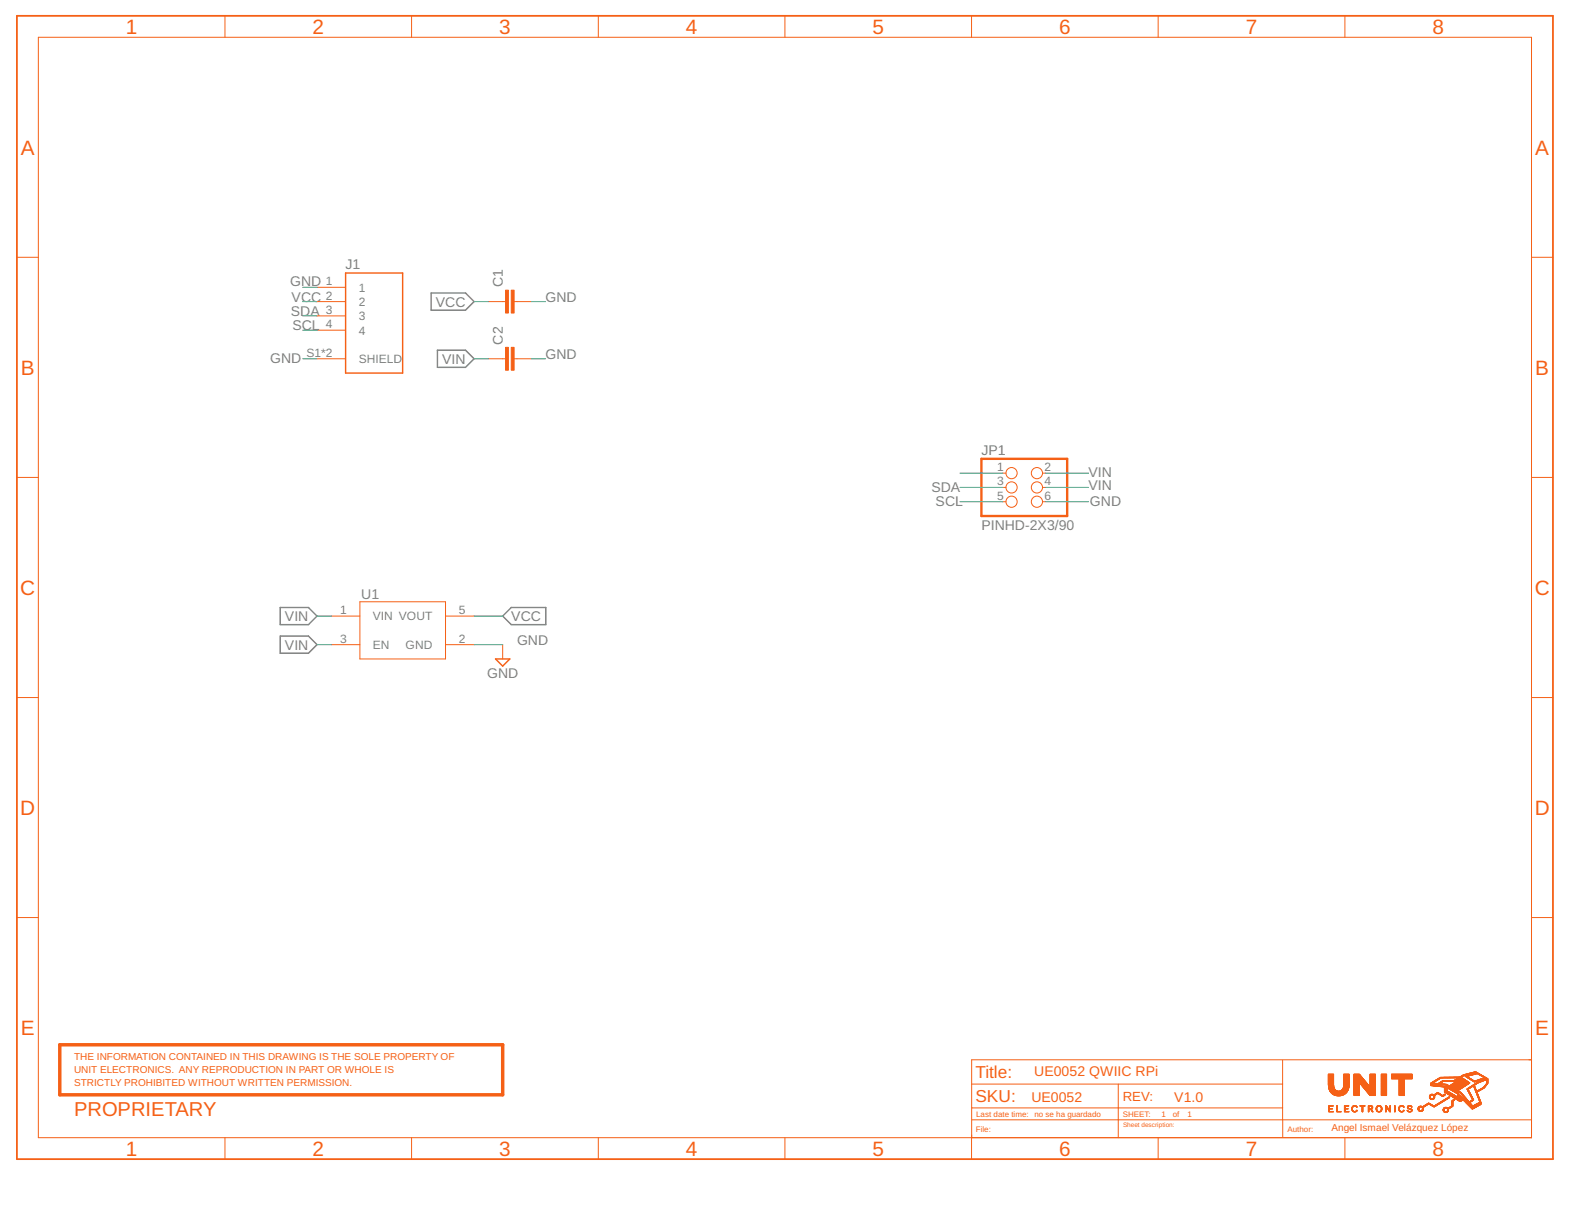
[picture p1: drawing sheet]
<svg xmlns="http://www.w3.org/2000/svg" width="279mm" height="216mm" viewBox="0 0 279 216" stroke-linecap="round" stroke-linejoin="round" font-family="sans-serif">
<path d="M76.6 52.1h6.1l1.6 1.5-1.6 1.5h-6.1zM77.7 62.2h5l1.6 1.6-1.6 1.5h-5zM49.8 107.9h5l1.5 1.6-1.5 1.5h-5zM49.8 113h5l1.5 1.6-1.5 1.5h-5zM89.3 109.5l1.6-1.6h6.1v3.1h-6.1z" fill="none" stroke="#808080" stroke-width=".25"/>
<path d="M61.4 48.5h10.2v17.8h-10.2zM88.1 117.1h2.5l-1.3 1.3z" fill="none" stroke="#f56016" stroke-width=".25"/>
<g fill="none" stroke="#f56016" stroke-width=".18">
<path d="M6.8 6.6h265.4v195.6h-265.4zM40 2.8v3.8M73.2 2.8v3.8M106.3 2.8v3.8M139.5 2.8v3.8M172.7 2.8v3.8M205.8 2.8v3.8M239 2.8v3.8M3 45.7h3.8M56.3 51.1h5.1M56.3 53.6h5.1M56.3 56.1h5.1"/>
<path d="M56.3 58.7h5.1M86.8 53.6h3.1M91.4 53.6h3M272.2 45.7h3.8M56.3 63.8h5.1M86.8 63.8h3.1M91.4 63.8h3M3 84.8h3.8M178.2 84.1h.6M178.2 86.6h.6M178.2 89.2h.6M185.3 84.1h.6"/>
<path d="M185.3 86.6h.6M185.3 89.2h.6M272.2 84.8h3.8M58.9 109.5h5.1M58.9 114.6h5.1M64 106.9h15.2v10.2h-15.2zM79.2 109.5h5.1M79.2 114.6h5.1M89.3 114.6v2.5M3 124h3.8M272.2 124h3.8M3 163h3.8"/>
<path d="M272.2 163h3.8M172.7 192.6h55.3M172.8 196.8l55.2 .1M172.8 199h99.4M198.8 192.6v9.6M228 188.4v10.6M228 199v3.1M236.1 192.6h.9M236.1 192.8h.9M236.1 192.7h.9M236.1 192.5h.9M236.1 192.4h.9"/>
<path d="M236.1 192.3h.9M236.1 192.2h.9M236.1 192.1h.9M236.1 192h.9M236.1 191.9h.9M236.1 191.8h.9M236.1 191.7h.9M236.1 191.6h.9M236.1 191.5h.9M236.1 191.4h.9M236.1 191.3h.9M236.1 191.2h.9"/>
<path d="M236.1 191.1h.9M236.1 191h.9M236.1 190.9h.9M236.1 192.9h.9M236.1 193.2h1M236.1 193.1l1 .1M236.1 193.1h1M236.1 193.1h.9M236.1 193h.9M236.2 193.3h.9M236.2 193.2h.9M236.2 196.9h.1"/>
<path d="M236.2 197.5h.8M236.2 197.4h.1M236.2 197.3h.1M236.2 197.2h.1M236.2 197.1h.1M236.2 197h.6M236.2 196.8h.1M236.2 196.7h.1M236.2 196.6h.1M236.2 196.5h.7M236.2 193.4h1M236.2 193.5h1"/>
<path d="M236.2 193.6h1.1M236.2 193.5l1.1 .1M236.3 193.6l1 .1M236.3 193.7h1.1M236.3 193.8h1.2M236.3 193.8h3.2M236.3 193.8h1.3M236.4 194h3.1M236.5 194h2.9M236.5 194.1h2.9M236.5 194.1h2.8M236.6 194.2h2.7"/>
<path d="M236.6 194.2h2.6M236.7 194.3h2.5M236.7 194.4h2.4M236.8 197.1h-.6M236.8 194.4h2.3M236.9 194.4h2.1M236.9 196.6h-.7M236.9 194.5h2M237 194.5h1.9M237.1 194.6h1.7M237.2 194.6h1.5M237.3 194.6h1.2"/>
<path d="M237.5 194.7h.9M237.6 196.9h.1M237.6 197.5h.8M237.6 197.4h.1M237.6 197.3h.1M237.6 197.2h.1M237.6 197.1h.1M237.6 197h.1M237.6 196.8h.1M237.6 196.7h.1M237.6 196.6h.1M237.6 196.5h.1"/>
<path d="M237.6 194.7h.6M237.8 193.9h.1M238.1 193.9h.1M238.4 193.8h1.2M238.5 193.7h1.1M238.6 193.6h1M238.6 193.5h1.1M238.7 193.5h1M238.7 193.4h1M238.7 193.3h1M238.8 193.2h.9M238.8 193.1h1"/>
<path d="M238.8 193h1M238.8 192.6h1M238.8 192.9h1M238.8 192.8h1M238.8 192.7h1M238.8 192.5h1M238.8 192.4h1M238.8 192.3h1M238.8 192.2h1M238.8 192.1h1M238.8 192h1M238.8 191.9h1"/>
<path d="M238.8 191.8h1M238.8 191.7h1M238.8 191.6h1M238.8 191.5h1M238.8 191.4h1M238.8 191.3h1M238.8 191.2h1M238.8 191.1h1M238.8 191h1M238.8 190.9h1M239 196.9h.1M239 197.5h.8"/>
<path d="M239 197.4h.1M239 197.3h.1M239 197.2h.1M239 197.1h.1M239 197h.6M239 196.8h.1M239 196.7h.1M239 196.6h.1M239 196.5h.7M239.2 194.2h-2.6M239.4 194h-2.9M239.5 193.9h-3.1"/>
<path d="M239.5 193.8h-1.2M239.6 197.1h-.6M239.6 193.7h-1.2M239.7 193.5l-1.1 .1M239.7 196.6h-.7M239.7 193.4h-1M239.7 193.3h-.9M239.8 197.5l-.8 .1M239.8 193.2h-1M239.8 193.1h-1M240.3 197.1h.1M240.3 197h.1"/>
<path d="M240.3 196.9h.1M240.3 197.2l.1 .1M240.3 197.2h.1M240.3 196.8h.1M240.3 197.3h.1M240.3 197.3h.2M240.3 196.7h.1M240.3 197.4h.2M240.4 197.4h.1M240.4 196.7h.1M240.4 197.4l.2 .1M240.5 197.5h.6"/>
<path d="M240.5 196.7h-.2M240.5 196.5h.6M240.5 197.5h.5M240.5 196.6h-.1M240.6 196.5h.4M240.7 192.6h.9M240.7 197.6h.2M240.7 196.6h-.3M240.7 194.6h.9M240.7 194.5h.9M240.7 194.4h.9M240.7 194.3h.9"/>
<path d="M240.7 194.2h.9M240.7 194.1h.9M240.7 194h.9M240.7 193.9h.9M240.7 193.8h.9M240.7 193.7h.9M240.7 193.6h.9M240.7 193.5h.9M240.7 193.4h.9M240.7 193.3h.9M240.7 193.2h.9M240.7 193.1h.9"/>
<path d="M240.7 193h.9M240.7 192.9h.9M240.7 192.8h.9M240.7 192.7h.9M240.7 192.5h.9M240.7 192.4h.9M240.7 192.4h2.2M240.7 192.3l2.1 .1M240.7 192.3h2.1M240.7 192.2h2M240.7 192.1h2M240.7 192.1h1.9"/>
<path d="M240.7 192h1.9M240.7 192h1.8M240.7 191.9l1.8 .1M240.7 191.9h1.8M240.7 191.9h1.7M240.7 191.8h1.7M240.7 191.7h1.6M240.7 191.6h1.6M240.7 191.6h1.5M240.7 191.5h1.5M240.7 191.5h1.4M240.7 191.4h1.4"/>
<path d="M240.7 191.4h1.3M240.7 191.3h1.3M240.7 191.2l1.2 .1M240.7 191.2h1.2M240.7 191.1h1.1M240.7 191h1M240.7 190.9h1M240.7 190.9h.9M240.9 196.6h.2M241 196.6h.2M241.1 197.4h.1M241.1 196.7h.1"/>
<path d="M241.1 197.3h.1M241.2 197.4l-.3 .1M241.2 197.4h-.2M241.2 196.7l-.1 .1M241.2 197.3h-.1M241.7 192.4h1.2M241.7 192.5h1.2M241.7 196.6h.9M241.7 196.5h.9M241.7 192.5l1.3 .1M241.8 192.6h1.2M241.8 192.6h1.3"/>
<path d="M241.8 192.7h1.3M241.9 192.7h1.2M241.9 192.7l1.3 .1M242 192.8h1.2M242 192.9h1.3M242.1 192.9h1.2M242.1 193h1.3M242.1 196.9h.1M242.1 197.5h.1M242.1 197.4h.1M242.1 197.3h.1M242.1 197.2h.1"/>
<path d="M242.1 197.1h.1M242.1 197h.1M242.1 196.8h.1M242.1 196.7h.1M242.1 196.6h.1M242.2 193.1h1.2M242.2 193.1h2.3M242.2 193.1l2.3 .1M242.3 193.2h2.2M242.3 193.3h2.2M242.4 193.3h2.1M242.4 193.4h2.1"/>
<path d="M242.5 193.4h2M242.5 193.5h2M242.6 193.5h1.9M242.6 193.6h1.9M242.7 193.6h1.8M242.7 193.7h1.8M242.7 193.8h1.8M242.8 193.8h1.7M242.9 193.9h1.6M242.9 194h1.6M243 194h1.5M243 194.1h1.5"/>
<path d="M243.1 194.2h1.4M243.2 194.3h1.3M243.2 196.9h.1M243.2 197.5h.1M243.2 197.4h.1M243.2 197.3h.1M243.2 197.2h.1M243.2 197.1h.1M243.2 197h.7M243.2 197h.1M243.2 196.8h.1M243.2 196.7h.1"/>
<path d="M243.2 196.6h.1M243.2 196.6h.7M243.2 196.5h.7M243.2 196.5h.6M243.2 194.4h1.3M243.3 194.4h1.2M243.4 194.5h1.1M243.4 194.6h1.1M243.5 194.6h1M243.5 192.6h1M243.5 193.1h1M243.5 193h1"/>
<path d="M243.5 192.9h1M243.5 192.8h1M243.5 192.7h1M243.5 192.5h1M243.5 192.4h1M243.5 192.3h1M243.5 192.2h1M243.5 192.1h1M243.5 192h1M243.5 191.9h1M243.5 191.8h1M243.5 191.7h1"/>
<path d="M243.5 191.6h1M243.5 191.5h1M243.5 191.4h1M243.5 191.3h1M243.5 191.2h1M243.5 191.1h1M243.5 191h1M243.5 190.9h1M243.6 197.1l.2 .1M243.7 197.2h.1M243.7 197.2l.1 .1M243.7 196.5h.1"/>
<path d="M243.7 197.3h.2M243.7 197.1h-.5M243.8 197.3h.1M243.8 197.4h.1M243.8 196.6h.2M243.8 197.1h-.6M243.8 197.4l.2 .1M243.9 196.9h.1M243.9 196.7h.1M243.9 197.5h.1M243.9 196.8h.1M243.9 197.5l.1 .1"/>
<path d="M243.9 197h-.1M244 196.9h-.2M244.6 197.1h.1M244.6 197h.1M244.6 196.9h.1M244.6 197.2h.1M244.6 197.1l.1 .1M244.6 197.3h.1M244.6 196.8h.1M244.6 197.3h.2M244.7 197.4h.1M244.7 196.7h.1"/>
<path d="M244.7 197.4l.2 .1M244.7 196.8h-.1M244.8 196.7l-.2 .1M244.8 197.5h.6M244.8 196.7h-.1M244.8 196.5h.6M244.9 197.5h.4M244.9 196.6h-.2M244.9 196.5h.4M245 196.6h-.3M245 196.4v.1M245 197.6h.2"/>
<path d="M245.2 196.6h.3M245.2 196.4v.1M245.3 196.6h.2M245.4 196.7h.1M245.4 197.4h.1M245.4 197.3h.2M245.4 196.7h.2M245.5 197.3h.1M245.5 196.8h.1M245.5 196.9h.1M245.5 197.4l-.2 .1M245.5 197.2h.1"/>
<path d="M245.5 192.6h.9M245.5 197.4h-.1M245.5 197.1h.1M245.5 197h.1M245.5 194.6h.9M245.5 194.5h.9M245.5 194.4h.9M245.5 194.3h.9M245.5 194.2h.9M245.5 194.1h.9M245.5 194h.9M245.5 193.9h.9"/>
<path d="M245.5 193.8h.9M245.5 193.7h.9M245.5 193.6h.9M245.5 193.5h.9M245.5 193.4h.9M245.5 193.3h.9M245.5 193.2h.9M245.5 193.1h.9M245.5 193h.9M245.5 192.9h.9M245.5 192.8h.9M245.5 192.7h.9"/>
<path d="M245.5 192.5h.9M245.5 192.4h.9M245.5 192.3h.9M245.5 192.2h.9M245.5 192.1h.9M245.5 192h.9M245.5 191.9h.9M245.5 191.8h.9M245.5 191.7h.9M245.5 191.6h.9M245.5 191.5h.9M245.5 191.4h.9"/>
<path d="M245.5 191.3h.9M245.5 191.2h.9M245.5 191.1h.9M245.5 191h.9M245.5 190.9h.9M245.6 197.1h-.1M246.3 196.9h.1M246.3 197.5h.1M246.3 197.4h.1M246.3 197.3h.1M246.3 197.2h.1M246.3 197.1h.1"/>
<path d="M246.3 197h.1M246.3 196.8h.1M246.3 196.7h.1M246.3 196.7h.2M246.3 196.6h.2M246.3 196.5h.1M246.4 196.7h.2M246.5 196.7l.1 .1M246.5 196.8h.1M246.5 196.8h.2M246.5 196.9h.2M246.6 196.9h.1"/>
<path d="M246.6 197h.1M246.6 197h.2M246.7 197.1h.1M246.7 197.2h.2M246.8 197.2h.1M246.8 197.3h.2M246.9 197.4h.1M246.9 197.4h.2M246.9 197.4l.2 .1M247 197.5h.1M247.1 196.9h.1M247.1 197.4h.1"/>
<path d="M247.1 197.3h.1M247.1 197.2h.1M247.1 197.1h.1M247.1 197h.1M247.1 196.8h.1M247.1 196.7h.1M247.1 196.6h.1M247.1 196.5h.1M247.3 191.7h3.7M247.3 191.6h3.7M247.3 191.5h3.7M247.3 191.4h3.7"/>
<path d="M247.3 191.3h3.7M247.3 191.2h3.7M247.3 191.1h3.7M247.3 191h3.7M247.3 190.9h3.7M247.9 196.9h.1M247.9 197.5h.1M247.9 197.4h.1M247.9 197.3h.1M247.9 197.2h.1M247.9 197.1h.1M247.9 197h.1"/>
<path d="M247.9 196.8h.1M247.9 196.7h.1M247.9 196.6h.1M247.9 196.5h.1M248.6 196.9h.1M248.6 197.2h.1M248.6 197.1h.1M248.6 197h.1M248.6 197.3h.2M248.6 197.2h.2M248.6 196.8h.2M248.7 197.3h.1"/>
<path d="M248.7 192.6h.9M248.7 197.4h.1M248.7 196.7h.1M248.7 194.6h.9M248.7 194.5h.9M248.7 194.4h.9M248.7 194.3h.9M248.7 194.2h.9M248.7 194.1h.9M248.7 194h.9M248.7 193.9h.9M248.7 193.8h.9"/>
<path d="M248.7 193.7h.9M248.7 193.6h.9M248.7 193.5h.9M248.7 193.4h.9M248.7 193.3h.9M248.7 193.2h.9M248.7 193.1h.9M248.7 193h.9M248.7 192.9h.9M248.7 192.8h.9M248.7 192.7h.9M248.7 192.5h.9"/>
<path d="M248.7 192.4h.9M248.7 192.3h.9M248.7 192.2h.9M248.7 192.1h.9M248.7 192h.9M248.7 191.9h.9M248.7 191.8h.9M248.7 191.7h.9M248.7 197.4h.2M248.8 197.4l.2 .1M248.8 196.8h-.2M248.8 196.7l-.2 .1"/>
<path d="M248.8 197.5h.6M248.8 196.7h-.1M248.8 196.5h.6M248.9 197.5h.5M248.9 196.6h-.2M248.9 196.5h.4M249 196.4v.1M249 197.6h.2M249 196.6h-.2M249.2 196.6h.3M249.2 196.4v.1M249.3 196.6h.2"/>
<path d="M249.4 197.4h.1M249.4 196.7h.1M249.4 196.7h.2M249.4 197.3h.2M249.5 197.4l-.2 .1M249.6 196.7l-.2 .1M250.1 197.4h.1M250.1 197.3h.1M250.1 197.4h.2M250.1 196.8h.2M250.1 196.8h.1M250.1 196.7h.1"/>
<path d="M250.1 196.7h.2M250.2 196.9h.1M250.2 197.4l.2 .1M250.2 196.9h.2M250.2 197.5h.7M250.2 197h.3M250.3 196.5h.5M250.3 197h.5M250.3 196.7h-.2M250.3 197.5h.5M250.3 196.6h-.1M250.4 196.6h-.2"/>
<path d="M250.4 197.6h.3M250.4 197.1h.5M250.7 197.1h.2M250.7 196.6h.2M250.8 196.6h.1M250.8 197.1l.2 .1M250.8 197.2h.2M250.8 196.7h.2M250.9 197.4h.1M250.9 197.3h.1M250.9 197.2h.1M250.9 196.7h.1"/>
<path d="M250.9 197.5h-.2M251 197.4h-.2M252 197.1h.2M252 197h.2M252.1 197.2h.1M252.1 197.1l.1 .1M252.1 196.9h.1M252.1 197.2l.2 .1M252.1 197.3h.2M252.1 197.3h.3M252.2 197.4h.7M252.2 197.4h.6"/>
<path d="M252.2 196.9h-.1M252.2 196.8h-.1M252.2 196.6h.6M252.3 197.4h.5M252.3 196.8h-.2M252.3 196.6h.4M252.3 196.7l-.2 .1M252.4 197.5h.2M252.4 196.7h-.3M252.4 196.6h.1M252.6 196.7h.5M252.6 196.6h.1"/>
<path d="M252.7 196.7h.3M252.7 196.8h.2M252.8 196.8h.1M252.8 196.9h.2M252.8 197.2h.1M252.8 197.1h.2M252.8 197h.2M252.9 197.3h-.3M252.9 197.3h-.2M252.9 197.2l-.1 .1M253 197.1h-.2M253.1 196.5h.3"/>
<path d="M253.2 196.7h-1M253.2 196.6h-.3M253.3 196.6h-.3M253.4 196.5h-.3M253.5 196.4h-.3M253.6 196.4h-.3M253.6 196.2h.7M253.7 196.3l-.4 .1M253.7 196.2h.5M253.7 196.3h-.3M253.8 196.1h.3M253.8 196.3h-.3"/>
<path d="M253.8 196h.2M253.9 196.2h-.4M253.9 196h.1M254 196.2h.4M254.1 195h.1M254.1 194.9h.1M254.1 194.8h.1M254.1 196.3h.3M254.1 195.1h.2M254.1 195.1h.1M254.1 195.1l.2 .1M254.1 194.6h.2"/>
<path d="M254.1 195.2h.3M254.1 196.3h.4M254.1 195.2h.8M254.2 196.3l.4 .1M254.2 194.8l-.1 .1M254.2 194.5h.6M254.2 195.3h.6M254.3 194.7l-.2 .1M254.3 194.5h.5M254.3 195.3h.5M254.3 194.7h-.2M254.3 192.6h.2"/>
<path d="M254.3 192.9h1.6M254.3 192.9h1.2M254.3 192.8l.8 .1M254.3 192.8h.4M254.3 192.7h.2M254.3 192.6h1.9M254.3 192.5h1.6M254.3 192.5h.8M254.3 196.4h.4M254.4 194.5h.3M254.4 196.4h.3M254.4 194.6h-.3"/>
<path d="M254.4 195.4h.3M254.4 196.5h.4M254.4 195.4h.1M254.5 196.5h.7M254.6 196.6h.6M254.7 194.6h.4M254.7 192.4h-.4M254.7 193h1.9M254.7 195.2h.2M254.7 196.6h.3M254.7 194.6h.3M254.7 192.4h-.3"/>
<path d="M254.8 194.7h.2M254.8 196.7h.2M254.8 192.6h1.9M254.8 192.3l-.3 .1M254.8 195.1h.2M254.8 195h.2M254.8 194.8h.2M254.9 196.7h.1M254.9 194.9h.1M254.9 192.3h-.3M254.9 193h.1M255 192.3h-.4"/>
<path d="M255 195.1l-.3 .1M255 195.1h-.2M255 195h-.2M255 192.2h-.3M255.1 192.2h-.3M255.1 194.6h-.9M255.1 192.1l-.3 .1M255.1 192h.4M255.2 194.5h-.3M255.2 194.3h.7M255.2 192.6v.1M255.3 194.5h-.3"/>
<path d="M255.3 192.7h1.8M255.3 192.1h-.4M255.3 196.5h-.3M255.3 194.3h.5M255.3 193h1.6M255.3 194.4l-.3 .1M255.3 192h-.3M255.4 196.4h-.4M255.4 194.2h.3M255.4 194.4h-.3M255.4 192h-.3M255.4 196.4h-.3"/>
<path d="M255.5 194.4h-.4M255.5 194.1h.1M255.5 196.3l-.3 .1M255.5 191.9h-.3M255.6 196.3h-.4M255.6 191.9h-.3M255.6 196.3h-.3M255.7 194.4h.2M255.7 193.1h1.2M255.7 191.8h-.3M255.7 194.4h.3M255.7 196.2h-.3"/>
<path d="M255.8 194.4l.3 .1M255.8 191.8h-.4M255.8 196.2h-.3M255.8 192.7h1.4M255.8 194.5h.3M255.8 191.7h-.3M255.9 196.1l-.4 .1M255.9 193.1h.1M255.9 194.5h.3M255.9 191.7h-.3M255.9 196.1h-.3M256 194.6h.3"/>
<path d="M256 191.6l-.4 .1M256 192.5h-.3M256 192.3h.3M256 196h-.3M256.1 193.1h.8M256.1 194.6l.3 .1M256.1 192.4h-.3M256.1 191.6h-.4M256.1 196h-.3M256.2 194.7h.5M256.2 192.4h-.4M256.2 195.9l-.4 .1"/>
<path d="M256.2 192.7l1 .1M256.2 193h.1M256.2 194.7h.4M256.2 192.3l-.3 .1M256.2 195.9h-.3M256.3 192.3h-.3M256.3 195.9h-.3M256.3 194.8h.2M256.3 195.6h.4M256.4 195.8h-.3M256.4 194.8h.1M256.4 192.2h-.3"/>
<path d="M256.4 194.8v.1M256.5 192.7v.1M256.5 197.3h.2M256.5 197.3h.1M256.5 197.2h.1M256.5 197.1h.1M256.5 197.1h.2M256.5 192.2h-.3M256.5 195.7h-.3M256.5 197.4h.2M256.5 193.1h.4M256.5 197.4l.3 .1"/>
<path d="M256.6 197.5h.2M256.6 195.7h-.4M256.6 197.5h.7M256.7 197.6h.6M256.7 194.5h.2M256.7 192.8h.6M256.7 197.1h-.2M256.7 196.8h.6M256.7 192.6h.1M256.7 194.6l-.2 .1M256.7 194.5h.1M256.7 194l.3 .1"/>
<path d="M256.7 194h.2M256.7 193.9h.2M256.7 193.8h.2M256.7 193.7h.2M256.7 193.6h.2M256.7 193.5h.2M256.7 193.4h.2M256.7 193.3h.2M256.7 193.2h.2M256.7 197.6h.5M256.8 197h-.3M256.8 196.8h.4"/>
<path d="M256.8 194.1h.3M256.8 195.6h-.4M256.8 194.6h-.3M256.8 197h-.2M256.8 194.4h.1M256.8 197.7h.4M256.8 194.1h.4M256.8 195.5l-.3 .1M256.8 194.6h-.2M256.9 196.8h.2M256.9 194.5h-.3M256.9 195.5h-.3"/>
<path d="M256.9 196.9h-.3M256.9 194.2h.3M257 195.5h-.4M257 194.2h.3M257 194.2l.4 .1M257 195.4h-.3M257 196.9h.7M257.1 192.8h.3M257.1 195.4h-.3M257.1 194.3h.4M257.1 194h.3M257.1 193.9h.3"/>
<path d="M257.1 193.8l.2 .1M257.1 193.8h.2M257.1 193.7h.2M257.1 193.6h.2M257.1 193.5h.2M257.1 193.4h.2M257.1 193.4h.5M257.1 193.3h.5M257.1 193.3h.4M257.1 193.2l.3 .1M257.1 193.2h.2M257.1 193.1l.2 .1"/>
<path d="M257.1 193.1h.1M257.1 192.9h.4M257.2 194h.3M257.2 195.3h-.4M257.2 197h.4M257.2 192.9h.4M257.2 194.4h.4M257.2 194l.4 .1M257.2 195.3h-.3M257.3 197.4h.1M257.3 197.1h.2M257.3 194.4h.3"/>
<path d="M257.3 196.9h-.7M257.3 197.3h.2M257.3 197.2h.2M257.3 194.1h.3M257.3 193h.4M257.3 194.4l.4 .1M257.3 195.2l-.3 .1M257.4 197.5h-.3M257.4 194.1h.3M257.4 193.4h.4M257.4 193h.3M257.4 197.4l-.2 .1"/>
<path d="M257.4 195.2h-.3M257.4 197.4h-.2M257.4 194.5h.3M257.5 197.3h-.2M257.5 194.2h.3M257.5 195h.1M257.5 193.1h.3M257.5 194.5h.3M257.5 193.5h.3M257.5 195.1l-.3 .1M257.5 194.9h.1M257.5 194.2h.4"/>
<path d="M257.5 193.1h.4M257.6 194.6h.3M257.6 193.5h.3M257.6 195.1h-.4M257.6 194.9h.1M257.6 194.2l.3 .1M257.6 197h-.4M257.6 193.1l.4 .1M257.6 195.1h-.3M257.6 194.6h.4M257.6 193.5l.4 .1M257.7 195h-.3"/>
<path d="M257.7 194.3h.4M257.7 194.6l.3 .1M257.7 193.2h.3M257.7 193.6h.4M257.7 196.9h-.3M257.8 194.7h.3M257.8 193.2l.3 .1M257.8 192.9h.3M257.8 194.4h.3M257.8 193.6l.3 .1M257.8 192.8h.3M257.8 196.8h-.3"/>
<path d="M257.8 192.9h.4M257.9 194.7l.3 .1M257.9 194.4h.3M257.9 193.7h.3M257.9 192.8h.7M257.9 193.3h.3M257.9 196.8h-.3M257.9 194.4l.4 .1M257.9 193.7h.4M257.9 193.3h.4M257.9 193h.4M257.9 192.8h.6"/>
<path d="M258 196.7l-.4 .1M258 194.8h.3M258 196.5h.2M258 194.5h.3M258 193.8h.3M258 193.4h.4M258 192.7h.4M258 196.7h-.3M258 194.8l.3 .1M258 193h.4M258.1 196.5h.1M258.1 194.5h.3"/>
<path d="M258.1 193.8h.3M258.1 196.4h.1M258.1 196.3h.1M258.1 196.2h.1M258.1 196.1h.1M258.1 196h.1M258.1 195.9h.1M258.1 195.8h.1M258.1 195.7h.1M258.1 193.4h.4M258.1 194.9h.3M258.1 196.7h-.3"/>
<path d="M258.1 193.1h.4M258.1 194.6h.4M258.1 196.6h-.2M258.1 193.8l.4 .1M258.2 194.9h.3M258.2 193.5h.3M258.2 193.1h.4M258.2 196.6h-.3M258.2 194.6h.4M258.2 195.5h.3M258.2 195h.4M258.3 192.6h.6"/>
<path d="M258.3 195.7h-.2M258.3 195.5h.2M258.3 194.6l.3 .1M258.3 193.9h.3M258.3 193.5h.3M258.3 193.1l.3 .1M258.3 195h.3M258.3 192.8h.4M258.3 195.6h-.2M258.3 195.4h.2M258.3 194.7h.4M258.3 194h.4"/>
<path d="M258.3 193.5l.4 .1M258.3 193.2h.4M258.3 192.5h.5M258.4 192.9h.3M258.4 192.7h-.4M258.4 195.6h-.3M258.4 195.1h.3M258.4 194h.3M258.4 195.3v.1M258.4 193.6h.4M258.4 193.2l.4 .1M258.4 195.5l-.3 .1"/>
<path d="M258.4 192.6h-.3M258.4 194.7l.4 .1M258.4 192.9h.4M258.5 194l.3 .1M258.5 193.6l.3 .1M258.5 192.6h-.3M258.5 192.4h.3M258.5 193.3h.4M258.5 192.1l-2.3 .1M258.5 195.1l.3 .1M258.5 193h.4M258.6 192.4h.6"/>
<path d="M258.6 194.8h.3M258.6 194.1h.3M258.6 193.7h.3M258.6 193.3h.3M258.6 195.2h.3M258.6 194.1h.4M258.6 192.6h.3M258.6 192.3h.6M258.6 192.1h-2.3M258.6 194.8l.3 .1M258.6 191.5l-2.8 .1M258.7 193.7h.3"/>
<path d="M258.7 193.4h.3M258.7 193h.3M258.7 195.2l.3 .1M258.7 192.6h.3M258.7 192.3h.4M258.7 194.9h.3M258.7 192h-2.3M258.7 194.2h.3M258.7 193.8h.4M258.7 193.1h.4M258.7 192.4h-.3M258.7 193.4h.4"/>
<path d="M258.7 192.7h.4M258.7 195.3h.4M258.8 192h-.4M258.8 194.9h.5M258.8 194.2h.3M258.8 193.8h.3M258.8 193.1h.3M258.8 192.7h.3M258.8 195.3h.4M258.8 191.9l-.3 .1M258.8 195h.5M258.8 194.2l.4 .1"/>
<path d="M258.9 193.8l.3 .1M258.9 193.5h.3M258.9 193.1l.3 .1M258.9 192.7l.3 .1M258.9 192.2h.5M258.9 195.4h.3M258.9 195h.4M258.9 191.9h-.3M258.9 194.3h.4M258.9 193.5h.7M258.9 193.2h.4M258.9 192.8h.4"/>
<path d="M258.9 192.1h.5M259 195.4h.3M259 191.9h-.3M259 195.1h.3M259 193.9h.3M259 193.5h.5M259 193.2l.4 .1M259 192.4h.3M259 195.5h.4M259 194.4h.3M259 192.8h.4M259 191.8h-.3"/>
<path d="M259.1 194h.3M259.1 192.4h.3M259.1 192.2h-.4M259.1 194.4h.2M259.1 193.6h.4M259.1 193.3h.3M259.1 192.9h.3M259.1 195.5h.9M259.1 195.1h.2M259.1 194.7h.2M259.1 194.6h.2M259.1 194.5h.2"/>
<path d="M259.1 194h.4M259.1 192.5h.3M259.1 192.2h-.3M259.1 191.8h-.3M259.1 194.9h.2M259.1 194.8h.2M259.2 193.6h.2M259.2 193.3h.3M259.2 192.9h.3M259.2 195.5h.7M259.2 192.5l.3 .1M259.2 192.2h.3"/>
<path d="M259.2 192h.3M259.2 191.7h-.3M259.2 195.2h.1M259.2 194l.4 .1M259.2 193.4h.6M259.2 191.9h.6M259.2 195.6h.6M259.2 193.7h.2M259.2 193h.4M259.2 192.2h.4M259.3 194.1h.3M259.3 192.6h.3"/>
<path d="M259.3 193.4h.5M259.3 191.9h.4M259.3 195.6h.4M259.3 192.3h.4M259.4 192.6h.3M259.4 194.1h.3M259.4 193h.3M259.4 191.6l-.4 .1M259.4 192h-.4M259.4 195.7h.3M259.4 192.3h.3M259.4 193.1h.3"/>
<path d="M259.4 192.7h.4M259.4 192h-.3M259.4 194.7l.2 .1M259.4 194.7h.2M259.4 194.6l.1 .1M259.4 194.6h.1M259.4 194.2h.3M259.4 191.6h-.3M259.4 195.5h.2M259.4 195.4h.2M259.4 195.3h.2M259.4 195.2h.2"/>
<path d="M259.4 195.1h.2M259.4 195h.2M259.4 195h.4M259.4 194.9h.4M259.4 194.8l.3 .1M259.4 194.8h.3M259.5 193.1h.3M259.5 192.3l.3 .1M259.5 195.7h.1M259.5 194.2h.3M259.5 192.7h.3M259.5 191.5l-.3 .1"/>
<path d="M259.5 192.4h.4M259.5 191.9l.4 .1M259.6 194.2l.2 .1M259.6 193.1h.5M259.6 192.7l.3 .1M259.6 191.7h.5M259.6 191.5h-3.7M259.6 194.3h.3M259.6 192.4h.3M259.6 192h.3M259.6 191.3h.3M259.6 193.2h.5"/>
<path d="M259.6 192.8h.3M259.6 191.5h-3.6M259.7 193.5h-.3M259.7 195h.2M259.7 194.4h.2M259.7 192h.3M259.7 192.8h.3M259.7 192.5h.3M259.7 191.8h-.3M259.7 191.4h-3.7M259.7 195.5h.6M259.7 195.1h.2"/>
<path d="M259.7 192.1h.4M259.7 191.6h.3M259.8 192.9h.3M259.8 192.5l.3 .1M259.8 191.8h-.4M259.8 195.1l.2 .1M259.8 194.5h.2M259.8 191.4h-1.4M259.8 195.4h.4M259.8 192.9h.7M259.8 191.7h-.3M259.8 191.6h.1"/>
<path d="M259.8 195.2h.2M259.8 194.6h.3M259.8 192.1l.4 .1M259.9 192.6h.3M259.9 191.3h-.4M259.9 195.4h.3M259.9 195.2l.2 .1M259.9 194.6h.2M259.9 193.3h-.3M259.9 192.2h.3M259.9 191.7h.3M259.9 194.6l.2 .1"/>
<path d="M259.9 193h.5M259.9 195.3h.2M259.9 192.6h.4M259.9 194.7h.3M259.9 193.3h-.2M259.9 191.8h.4M259.9 195.3h.3M260 192.2h.3M260 194.7l.2 .1M260 191.2l-.3 .1M260 193h.3M260 192.7h.3"/>
<path d="M260 193.2l-.3 .1M260.1 192.3h.3M260.1 191.8h.2M260.1 194.8h.2M260.1 192.7h.3M260.1 191.2h-.4M260.1 194.8l.2 .1M260.1 191.9h.3M260.1 195.5h.2M260.1 194.9h.2M260.1 195.5h.3M260.2 192.7h.6"/>
<path d="M260.2 191.9h.3M260.2 194.9h.2M260.2 192.3l.3 .1M260.2 191.1l-.4 .1M260.2 195.6h.2M260.2 195h.2M260.2 193.1h-.3M260.2 192.8h.5M260.2 195h.3M260.2 191.9l.3 .1M260.2 195.6h.3M260.3 192.4h.3"/>
<path d="M260.3 195.7h.2M260.3 195.1h.2M260.3 193.1h-.3M260.3 192h.3M260.3 191.1h-.4M260.3 192.8h.3M260.3 195.7h.3M260.3 195.1l.3 .1M260.3 192h.4M260.4 192.5h.3M260.4 195.8h.2M260.4 195.2h.2"/>
<path d="M260.4 191.2h.4M260.4 195.2l.2 .1M260.4 192.1h.4M260.4 191.1h-.4M260.5 192.5h.6M260.5 191.3h.3M260.5 195.9h.2M260.5 195.3h.2M260.5 192.1l.3 .1M260.5 191.3h.4M260.5 195.9l.3 .1M260.6 192.6h.4"/>
<path d="M260.6 195.4h.2M260.6 192.9h-.3M260.6 192.2h.3M260.6 196h.2M260.6 191.4h.3M260.6 191h-.5M260.6 196h.3M260.6 195.5h.2M260.6 192.2h.4M260.6 195.5h.3M260.7 191.4h.3M260.7 196.1h.2"/>
<path d="M260.7 195.5h.2M260.7 192.3h.3M260.7 196.1l.3 .1M260.7 195.6h.2M260.7 191.5h.4M260.8 193.6h.1M260.8 193.5h.3M260.8 192.3h.3M260.8 191h-.7M260.8 196.2h.2M260.8 195.6h.2M260.8 193.6h.2"/>
<path d="M260.8 195.7h.2M260.8 193.7h.2M260.8 191.5h.3M260.8 192.7h-.3M260.8 192.3l.4 .1M260.9 193.8h.1M260.9 196.3h.2M260.9 195.7h.2M260.9 193.8h.2M260.9 191.5l.3 .1M260.9 195.8h.6M260.9 193.8l.2 .1"/>
<path d="M260.9 192.7h-.3M260.9 192.4h.3M260.9 190.9h-.7M260.9 193.9h.2M260.9 191.6h.4M260.9 196.3l.3 .1M261 194h.1M261 193.5l-.2 .1M261 195.9h.3M261 194h.2M261 196.4h.2M261 194l.2 .1"/>
<path d="M261 193.5h-.3M261 191.6l.4 .1M261 194.1h.2M261 196.4h.3M261 195.9l.3 .1M261.1 196.5h.2M261.1 194.2h.2M261.1 196h.2M261.1 191.2h-.7M261.1 194.2l.2 .1M261.1 191.7h.3M261.1 190.9h-.7"/>
<path d="M261.2 196.6h.2M261.2 194.3h.1M261.2 196.1h.2M261.2 194.4h.1M261.2 193.4h-.4M261.2 191.7h.3M261.2 196.1l.2 .1M261.2 194.4h.2M261.2 192.5h-.3M261.2 196.6h.3M261.2 194.4l.2 .1M261.2 192.4h-.2"/>
<path d="M261.2 191.8h.4M261.2 196.2h.3M261.3 196.7h.2M261.3 194.5h.2M261.3 194.5h.1M261.3 193.4h-.4M261.3 196.2h.2M261.3 194.6h.2M261.3 191.1l-.7 .1M261.3 195.9h-.3M261.3 190.8l-.7 .1M261.3 193.3h-.3"/>
<path d="M261.3 191.8h.3M261.3 196.3h.2M261.3 196.7l.3 .1M261.3 194.7h.2M261.3 196.3h.3M261.4 196.8h.2M261.4 194.7l.2 .1M261.4 193.3h-.3M261.4 191.9h.3M261.4 196.3l.2 .1M261.4 195.8h-.5M261.4 191.1h-.6"/>
<path d="M261.4 194.8h.2M261.4 196.8h.3M261.4 196.4h.2M261.4 190.8h-.6M261.5 193.2l-.4 .1M261.5 191.9h.3M261.5 196.4h.2M261.5 194.9h.1M261.5 196.9h.6M261.5 194.9h.2M261.5 196.5h.2M261.5 196.9h.5"/>
<path d="M261.5 193.2h-.3M261.5 191.9l.3 .1M261.5 195h.2M261.5 196.5h.6M261.5 195.7h-.3M261.5 195.1h.2M261.6 197h.3M261.6 196.6h.4M261.6 193.1l-.3 .1M261.6 192h.3M261.6 191.1h-.7M261.6 195.1h.1"/>
<path d="M261.6 195.1h.2M261.6 196.6h.3M261.6 192.9h.4M261.6 195.2h.2M261.6 192h.4M261.6 195.7h-.3M261.6 195.5h.3M261.6 195.2l.2 .1M261.6 190.6h.9M261.7 197.1h.1M261.7 193.1h-.4M261.7 195.3h.2"/>
<path d="M261.7 190.7l-.8 .1M261.7 196.7h.1M261.7 193.1h-.3M261.7 192.9h.3M261.7 195.6h-.3M261.7 192.1h1M261.7 195.4h.2M261.8 193h-.3M261.8 191h-.8M261.8 195.6h-.3M261.8 192.1h.7M261.8 195.5l-.3 .1"/>
<path d="M261.9 196.7h-.2M261.9 190.5h.5M261.9 190.7h-.8M261.9 192.2h.5M261.9 191h-.6M261.9 195.5h-.3M261.9 193h.2M262 193.1h.1M262 192.2h.3M262 190.5h.4M262 193.2h.2M262 193.3h.2"/>
<path d="M262 190.8h.9M262 190.6l-.7 .1M262 190.9h-.6M262.1 193.4h.1M262.1 192.8h-.3M262.1 193.4h.2M262.1 193h-.6M262.1 193.5h.2M262.1 192.3h-.1M262.1 193.6h.2M262.1 190.5h.2M262.2 196.8h-.4"/>
<path d="M262.2 193.6h.1M262.2 190.6h-.7M262.2 193.7h.2M262.2 196.5h-.4M262.2 193.8h.2M262.2 192.7l-.3 .1M262.2 190.9h-.7M262.3 196.8h-.4M262.3 193.8l.1 .1M262.3 193.9h.5M262.3 192.7h-.3M262.3 196.4h-.4"/>
<path d="M262.3 190.7h.4M262.3 190.6h.3M262.3 194h.3M262.3 196.7l-.3 .1M262.3 194.1h.2M262.3 190.6l.4 .1M262.4 194.1h.2M262.4 196.4h-.4M262.4 194.2h.2M262.4 190.8l-.7 .1M262.4 192.6h-.3M262.4 196.7h-.4"/>
<path d="M262.4 194.3h.2M262.4 196.3l-.3 .1M262.5 194.4h.2M262.5 194.4h.1M262.5 192.6h-.3M262.5 196.7h-.4M262.5 194.5h.2M262.5 194.6h.2M262.5 196.3h-.3M262.5 190.8h-.6M262.6 196.6h-.4M262.6 194.6h.1"/>
<path d="M262.6 194l-.3 .1M262.6 192.5l-.4 .1M262.6 194.7l.2 .1M262.6 194.7h.2M262.6 196.3h-.4M262.6 190.8h.3M262.6 194.8h.2M262.7 196.6h-.4M262.7 192.5h-.4M262.7 194.9h.1M262.7 194.8h.1M262.7 190.8l.3 .1"/>
<path d="M262.7 196.2h-.4M262.7 194h-.4M262.7 195h.2M262.7 195.1h.2M262.7 196.5h-.3M262.7 192.4h-.3M262.7 190.9h.4M262.8 196.2h-.4M262.8 195.1l.1 .1M262.8 193.7h.3M262.8 196h.4M262.8 195.2h.2"/>
<path d="M262.8 195.2h.1M262.8 192h-.5M262.8 195.3h.2M262.8 196.5h-.3M262.8 190.9h.4M262.8 192.4h-.3M262.8 195.4h.2M262.9 195.5h.2M262.9 195.4h.1M262.9 193.8l-.4 .1M262.9 191h.3M262.9 196.4h-.3"/>
<path d="M262.9 196.1l-.4 .1M262.9 192h-.5M262.9 196.2h.3M262.9 195.9h.3M262.9 195.6h.2M263 191h.3M263 196.1h-.4M263 195.6h.1M263 193.8h-.4M263 192.3l-.5 .1M263 196.4h-.4M263 195.7h.1"/>
<path d="M263 196.2h.2M263 195.8h.2M263 195.7h.2M263 195.9h.2M263 193.8h-.3M263 191.9l-.5 .1M263 191.1h.4M263.1 192.3h-.5M263.1 196.3l-.4 .1M263.1 196.1h.1M263.1 191.1h.3M263.1 196.3h-.3"/>
<path d="M263.2 192.3h-.5M263.2 191.9h-.6M263.2 193.7h-.4M263.2 191.1l.3 .1M263.2 196.3h-.4M263.2 196h-.5M263.2 191.2h.5M263.3 193.6l-.4 .1M263.3 192.2h-.5M263.3 191.9h-.5M263.3 193.6h-.3M263.4 191.2l.3 .1"/>
<path d="M263.4 192.2h-.5M263.4 191.8h-.5M263.4 193.5l-.3 .1M263.4 191.3h.4M263.5 192.1l-.5 .1M263.5 193.5h-.3M263.5 191.3h.4M263.5 191.8h-.5M263.5 191.6h.8M263.6 193.5h-.4M263.6 193.3h.2M263.6 191.4h.3"/>
<path d="M263.6 193.3h.3M263.7 192.1h-.6M263.7 191.7h-.6M263.7 193.4h-.4M263.7 191.4h.3M263.7 193.2h.2M263.7 191.6h.5M263.7 191.5h.4M263.8 193.4h-.4M263.8 191.7h-.6M263.8 192h-.5M263.8 193.3h-.3"/>
<path d="M263.8 193.1h.2M263.8 191.5h.4M263.9 192h-.5M263.9 191.8h.5M263.9 192.9h.2M263.9 191.6l-.5 .1M264 193.1h-.2M264 191.9l-.5 .1M264 193h-.2M264.1 192.7h.1M264.1 191.6l.3 .1M264.1 193h-.2"/>
<path d="M264.1 191.7h.3M264.1 191.9h-.5M264.1 192.9h-.2M264.2 191.7h.2M264.2 192.8h-.2M264.2 191.9h-.5M264.3 192.5h.1M264.3 192.7h-.2M264.3 192.4h.1M264.3 192.3h.1M264.3 192.2h.1M264.3 192.1h.1"/>
<path d="M264.3 192h.1M264.3 191.9h.1M264.4 192.6h-.3M264.4 192.6h-.2M264.4 192.5l-.2 .1M264.4 191.8h-.6M272.2 188.3h-99.5v13.9M40 202.2v3.8M73.2 202.2v3.8M106.3 202.2v3.8M139.5 202.2v3.8M172.7 202.2v3.8"/>
<path d="M205.8 202.2v3.8M239 202.2v3.8"/>
<circle cx="179.8" cy="89.2" r=".99"/>
<circle cx="179.8" cy="86.6" r=".99"/>
<circle cx="179.8" cy="84.1" r=".99"/>
<circle cx="184.3" cy="89.2" r=".99"/>
<circle cx="184.3" cy="86.6" r=".99"/>
<circle cx="184.3" cy="84.1" r=".99"/>
</g>
<path d="M3 2.8h273v203.2h-273z" fill="none" stroke="#f56016" stroke-width=".32"/>
<path d="M10.6 185.7h78.7v8.8h-78.7z" fill="none" stroke="#f56016" stroke-width=".61"/>
<g fill="#f56016" stroke="#f56016" stroke-width=".18">
<path d="M90.9 51.6h.5v4h-.5z"/>
<path d="M89.9 51.6h.5v4h-.5z"/>
<path d="M90.9 61.7h.5v4.1h-.5z"/>
<path d="M89.9 61.7h.5v4.1h-.5z"/>
</g>
<path d="M174.4 81.5h15.3v10.2h-15.3z" fill="none" stroke="#f56016" stroke-width=".42"/>
<g fill="none" stroke="#0dab76" stroke-width=".18">
<path d="M53.8 51.1h2.5M53.8 53.6h2.5M53.8 56.1h2.5M53.8 58.7h2.5M84.3 53.6h2.5M94.4 53.6h2.6M53.8 63.8h2.5M84.3 63.8h2.5M94.4 63.8h2.6M170.6 89.2h7.6M170.6 86.6h7.6M170.6 84.1h7.6"/>
<path d="M185.9 89.2h7.6M185.9 86.6h7.6M185.9 84.1h7.6M56.3 114.6h2.6M56.3 109.5h2.6M84.3 114.6h5M84.3 109.5h5"/>
</g>
<g font-size="3.7" fill="#f56016">
<text x="22.4" y="6">1</text>
<text x="55.6" y="6">2</text>
<text x="88.7" y="6">3</text>
<text x="121.9" y="6">4</text>
<text x="155.1" y="6">5</text>
<text x="188.3" y="6">6</text>
<text x="221.4" y="6">7</text>
<text x="254.6" y="6">8</text>
<text x="3.7" y="27.5">A</text>
<text x="272.9" y="27.5">A</text>
<text x="3.7" y="66.6">B</text>
<text x="272.9" y="66.6">B</text>
<text x="3.6" y="105.7">C</text>
<text x="272.8" y="105.7">C</text>
<text x="3.6" y="144.8">D</text>
<text x="272.8" y="144.8">D</text>
<text x="3.7" y="183.9">E</text>
<text x="272.9" y="183.9">E</text>
<text x="22.4" y="205.4">1</text>
<text x="55.6" y="205.4">2</text>
<text x="88.7" y="205.4">3</text>
<text x="121.9" y="205.4">4</text>
<text x="155.1" y="205.4">5</text>
<text x="188.3" y="205.4">6</text>
<text x="221.4" y="205.4">7</text>
<text x="254.6" y="205.4">8</text>
</g>
<text font-size="3.6" fill="#f56016" x="13.2" y="198.3">PROPRIETARY</text>
<g font-size="3.1" fill="#f56016">
<text x="173.4" y="191.6">Title:</text>
<text x="173.4" y="195.8">SKU:</text>
</g>
<g font-size="2.5" fill="#808080">
<text x="61.4" y="47.9">J1</text>
<text x="51.6" y="50.8">GND</text>
<text x="51.8" y="53.6">VCC</text>
<text x="89.4" y="51.1" transform="rotate(-90 89.4 51.1)">C1</text>
<text x="97" y="53.6">GND</text>
<text x="51.7" y="56.1">SDA</text>
<text x="52" y="58.7">SCL</text>
<text x="77.5" y="54.5">VCC</text>
<text x="48" y="64.5">GND</text>
<text x="78.6" y="64.6">VIN</text>
<text x="89.4" y="61.2" transform="rotate(-90 89.4 61.2)">C2</text>
<text x="97" y="63.8">GND</text>
<text x="174.4" y="80.9">JP1</text>
<text x="165.5" y="87.4">SDA</text>
<text x="166.3" y="89.9">SCL</text>
<text x="193.5" y="87.1">VIN</text>
<text x="193.5" y="84.8">VIN</text>
<text x="193.7" y="89.9">GND</text>
<text x="174.4" y="94.2">PINHD-2X3/90</text>
<text x="64.2" y="106.4">U1</text>
<text x="50.6" y="110.4">VIN</text>
<text x="90.9" y="110.4">VCC</text>
<text x="50.6" y="115.4">VIN</text>
<text x="91.9" y="114.5">GND</text>
<text x="86.6" y="120.5">GND</text>
</g>
<g font-size="2.5" fill="#f56016">
<text x="183.8" y="191.2">UE0052 QWIIC RPi</text>
<text x="183.3" y="195.8">UE0052</text>
<text x="208.7" y="195.8">V1.0</text>
</g>
<text font-size="2.3" fill="#f56016" x="199.5" y="195.7">REV:</text>
<g font-size="2.1" fill="#808080">
<text x="57.9" y="50.7">1</text>
<text x="57.9" y="53.2">2</text>
<text x="63.8" y="51.8">1</text>
<text x="57.9" y="55.8">3</text>
<text x="57.9" y="58.3">4</text>
<text x="63.8" y="54.4">2</text>
<text x="63.8" y="56.9">3</text>
<text x="63.8" y="59.4">4</text>
<text x="54.5" y="63.4">S1*2</text>
<text x="63.8" y="64.5">SHIELD</text>
<text x="177.3" y="83.7">1</text>
<text x="185.7" y="83.7">2</text>
<text x="177.3" y="86.3">3</text>
<text x="177.3" y="88.8">5</text>
<text x="185.7" y="86.3">4</text>
<text x="185.7" y="88.8">6</text>
<text x="60.4" y="109.1">1</text>
<text x="66.3" y="110.2">VIN VOUT</text>
<text x="81.5" y="109.1">5</text>
<text x="60.4" y="114.2">3</text>
<text x="66.3" y="115.3">EN</text>
<text x="72.1" y="115.3">GND</text>
<text x="81.5" y="114.2">2</text>
</g>
<g font-size="1.8" fill="#f56016">
<text x="13.2" y="188.4">THE INFORMATION CONTAINED IN THIS DRAWING IS THE SOLE PROPERTY OF</text>
<text x="13.2" y="190.7">UNIT ELECTRONICS. ANY REPRODUCTION IN PART OR WHOLE IS</text>
<text x="13.2" y="193">STRICTLY PROHIBITED WITHOUT WRITTEN PERMISSION.</text>
<text x="236.6" y="200.9">Angel Ismael Velázquez López</text>
</g>
<g font-size="1.4" fill="#f56016">
<text x="173.4" y="201.1">File:</text>
<text x="173.5" y="198.5">Last date time:</text>
<text x="183.9" y="198.5">no se ha guardado</text>
<text x="199.6" y="198.4">SHEET:</text>
<text x="206.5" y="198.5">1</text>
<text x="208.4" y="198.5">of</text>
<text x="211" y="198.5">1</text>
<text x="228.8" y="201.1">Author:</text>
</g>
<text font-size="1.1" fill="#f56016" x="199.6" y="200.2">Sheet description:</text>
</svg>
